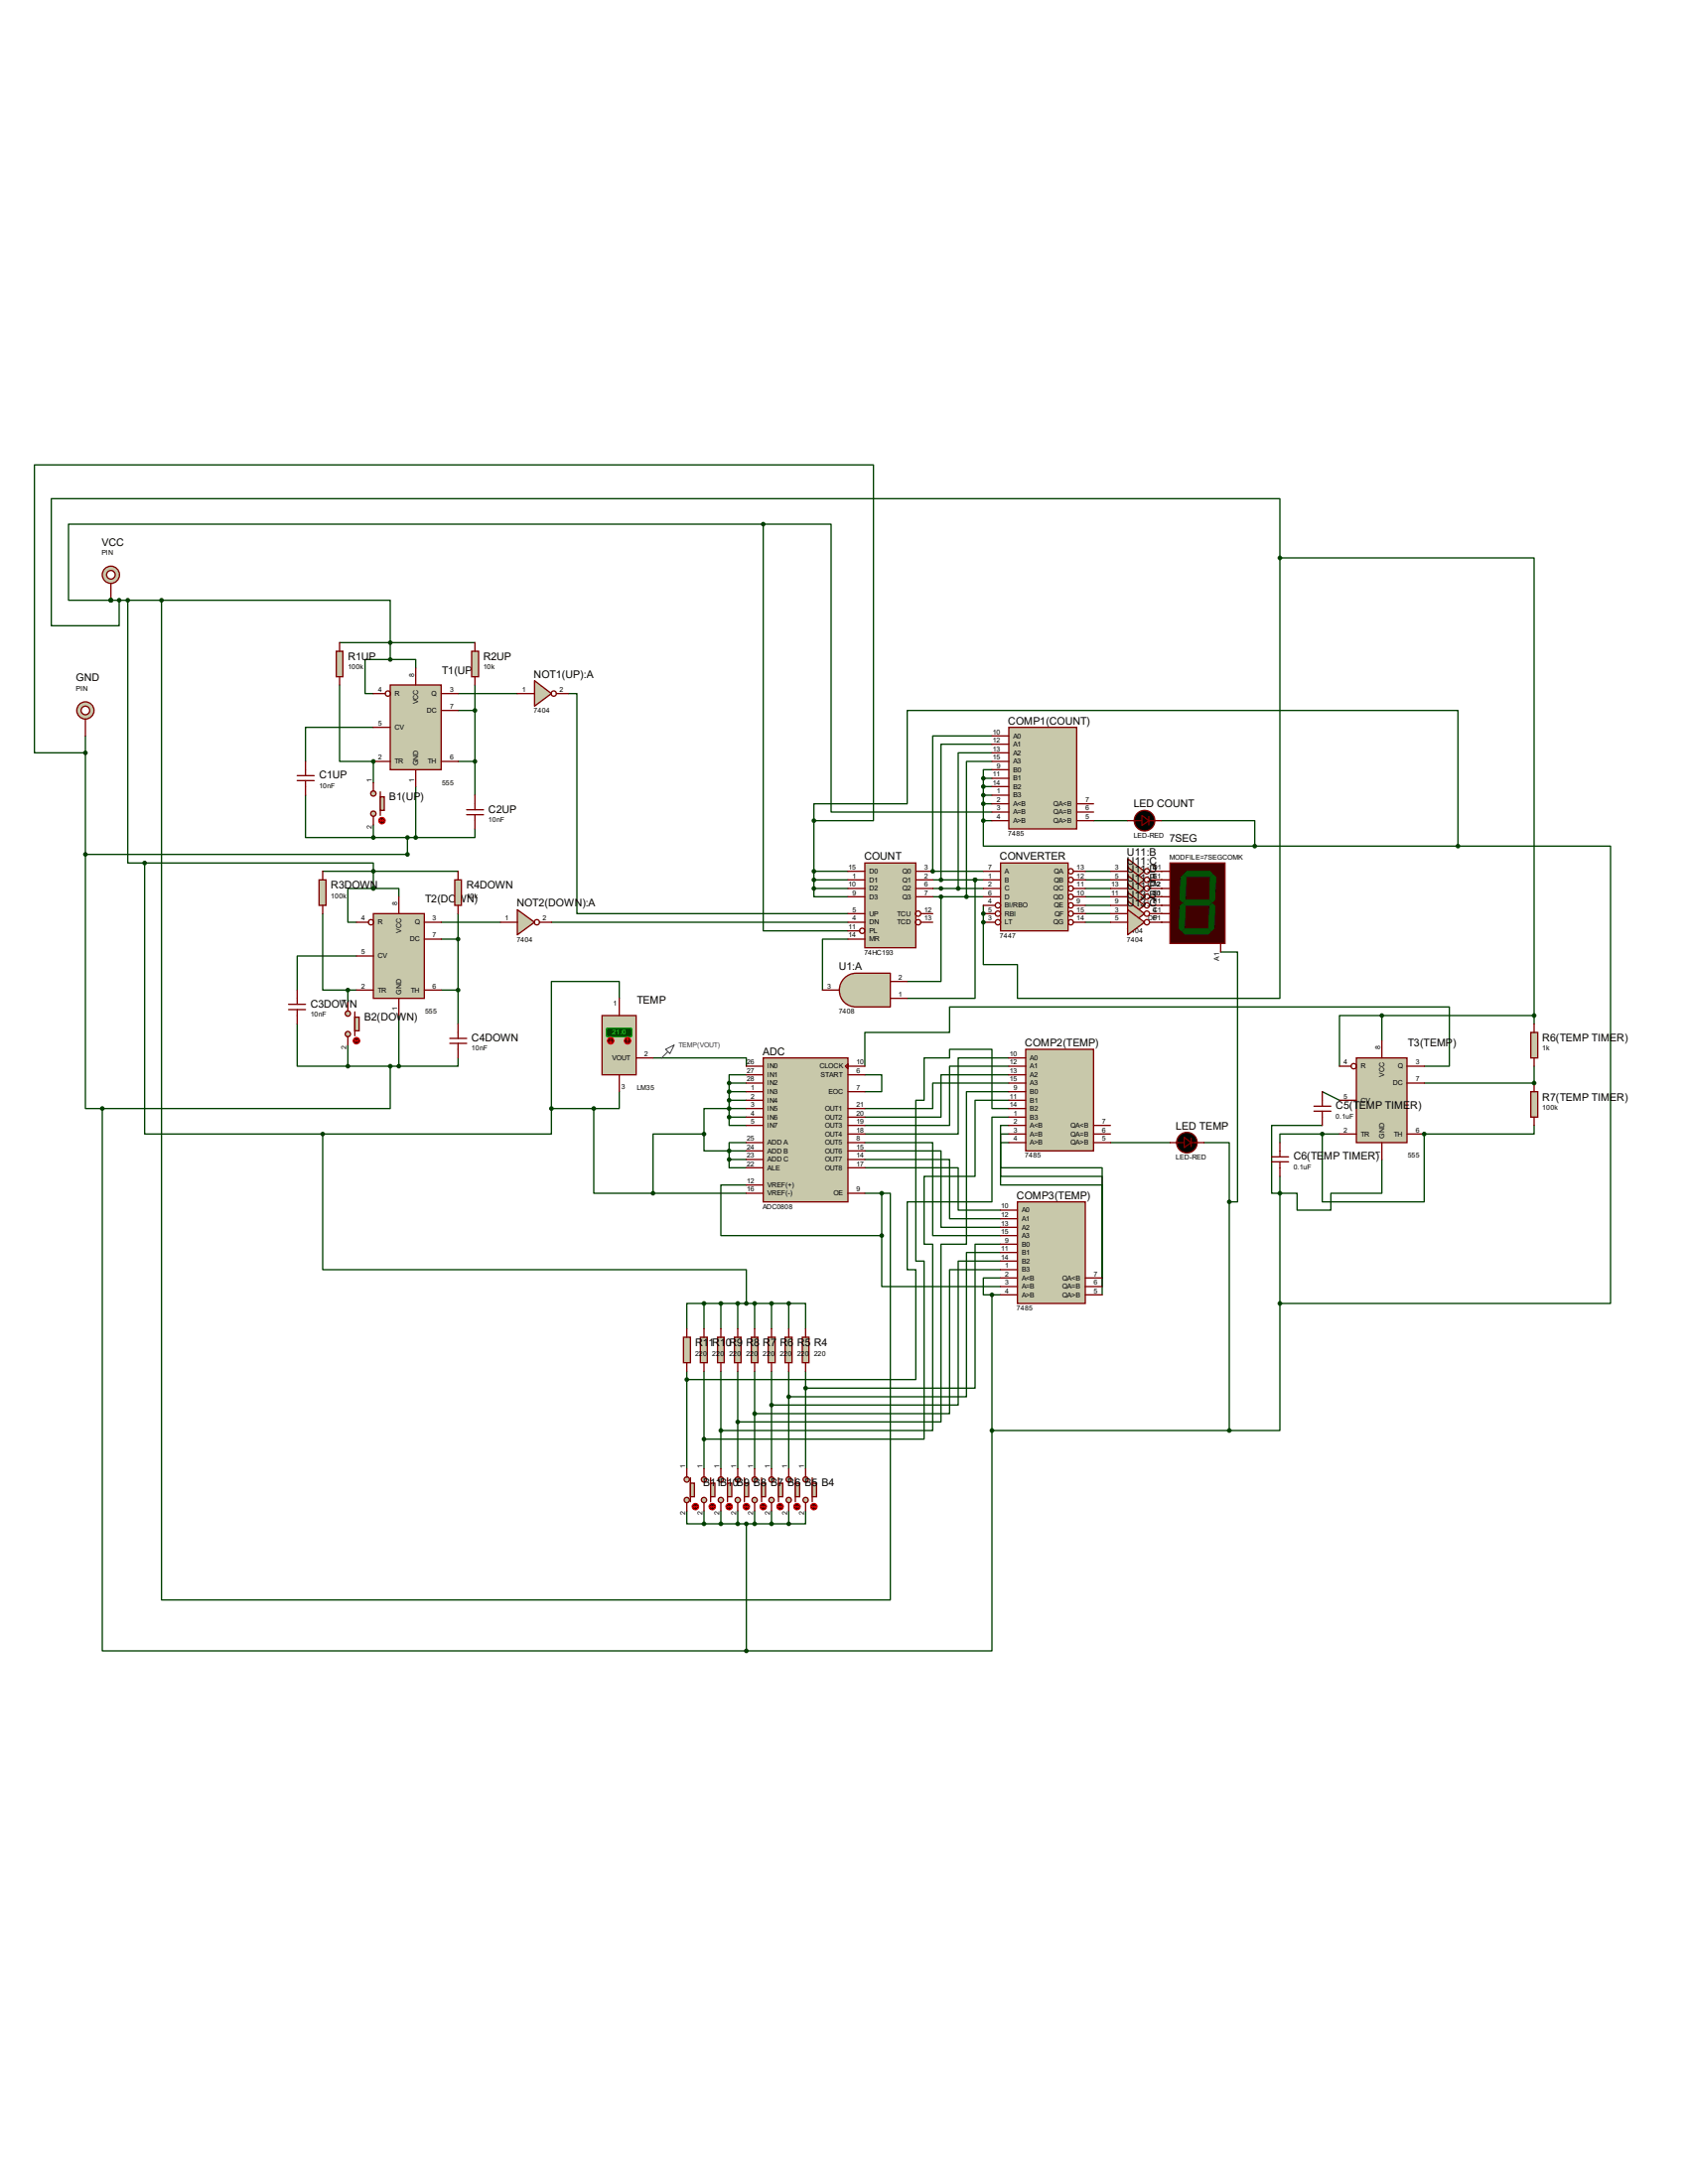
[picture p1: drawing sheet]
<svg xmlns="http://www.w3.org/2000/svg" width="216mm" height="279mm" viewBox="0 0 216 279" stroke-linecap="round" stroke-linejoin="round" font-family="sans-serif">
<g fill="none" stroke="#004000" stroke-width=".17">
<path d="M14.2 76.8h.1M14.2 76.8h6.5M16.3 76.8v33.6h2.2M20.7 76.8h29.2v7.6M20.7 76.8v127.9h93.2v-52h-1.1M97.6 67.1h8.7v36.8h20.6M97.6 67.1h-88.8v9.7h5.4M97.6 67.1v52h10.9M163.7 71.4v56.3h-33.6v-4.3h-4.3v-5.4M163.7 71.4v-7.6h-157.1v16.3h8.6v-3.3M163.7 71.4h32.5v58.5M10.9 96.3h-6.5v-36.8h107.3v45.5h-7.6"/>
<path d="M10.9 94.1v15.2M43.4 87.6v9.8h4.4M43.4 82.2h17.3M47.8 97.4h.1M47.8 93h-8.7v4.4M47.8 97.4v2.7M49.9 84.4h-3.2v4.3h1.1M49.9 84.4h3.3v1.1M58.6 88.7h7.6M58.6 97.4h2.1M58.6 90.9h2.1M60.7 87.6v14.1"/>
<path d="M72.7 88.7h1.1v28.2h34.7M125.8 99.6v5.4M125.8 99.6h1.1M126.9 98.5h-1.1v1.1M126.9 94.1h-7.6v17.4M126.9 95.2h-6.5v17.4M126.9 96.3h-4.3v17.4M126.9 97.4h-3.3v17.3M10.9 109.3v32.5h2.2M18.5 110.4h29.3v3.3M18.5 110.4v34.7h22.8M39.1 101.7v5.4h8.7"/>
<path d="M41.3 116.9v9.8h3.2M41.3 111.5h17.3M47.8 113.7h-3.3v4.3h1.1M47.8 113.7h3.2v1M47.8 105.5v1.6M47.8 107.1h5.4M52.1 107.1v2.2h-41.2M53.2 100.6v6.5M56.4 118h7.6M58.6 116.9v14.1M60.7 106v1.1h-7.5M70.5 118h38"/>
<path d="M104.1 113.7v1h4.4M104.1 105v-2.2h11.9v-11.9h70.5v17.3M104.1 111.5h4.4M104.1 105v8.7M104.1 112.6h4.4M104.1 113.7h4.4M119.3 111.5h.1M119.3 111.5h6.5M119.3 112.6h6.5M119.3 113.7h6.5M119.3 114.7h6.5M120.4 114.7v10.9h-4.4"/>
<path d="M124.7 112.6h.1M124.7 112.6v15.1h-8.7M125.8 116.9h.1M125.8 118h.1M125.8 105v3.2h34.7M125.8 115.8v2.2M125.8 100.6h1.1M125.8 101.7h1.1M125.8 105h1.1M125.8 102.8h1.1M138.8 111.5h3.2M138.8 112.6h3.2"/>
<path d="M138.8 113.7h3.2M138.8 114.7h3.2M138.8 118h3.2M138.8 115.8h3.2M138.8 116.9h3.2M139.9 105h4.3M148.5 111.5h.1M148.5 112.6h.1M148.5 113.7h.1M148.5 114.7h.1M148.5 115.8h.1M148.5 116.9h.1"/>
<path d="M148.5 118h.1M148.5 105h12v3.2M160.5 108.2h26M186.5 108.2h19.5v58.6h-42.3M38 131v5.4h6.5M44.5 136.4h6.5M44.5 126.7h1.1M44.5 126.7v1.6M44.5 133.7v2.7M45.6 122.3h-7.6v4.4M49.9 136.4v5.4h-36.8M51 129.9v6.5"/>
<path d="M56.4 126.7h2.2M56.4 120.1h2.2M58.6 135.3v1.1h-7.6M79.2 127.7v-2.1h-8.7v16.2M79.2 139.7v2.1h-3.3M83.5 135.3h12v1.1M93.3 139.7h2.2M93.3 138.6v4.3M93.3 138.6h2.2M95.5 137.5h-2.2v1.1M108.5 120.1h-3.3v6.6M110.6 137.5h2.2v2.2h-2.2"/>
<path d="M110.6 136.4v-4.3h10.9v-3.3h63.9v7.6h-3.2M129 135.3h-6.4v9.8h-12M129 136.4h-7.5v7.6h-10.9M129 137.5h-8.6v5.4h-9.8M129 138.6h-9.7v3.2h-8.7M129 139.7h-5.4v19.5h-3.2v22.7h-26M156.1 121.8h2.2v32h-1.1M169.1 139.7l2.2 1.1M176.7 129.9h-5.4v6.5M176.7 129.9v3.2M176.7 129.9h19.5M182.2 138.6h14"/>
<path d="M196.2 138.6h.1M196.2 129.9v1.1M196.2 136.4v2.2M13.1 141.8v69.4h82.4M41.3 145.1v17.3h54.2v4.4M70.5 141.8v3.3h-29.2M70.5 141.8h5.4M75.9 141.8v10.9h7.6M83.5 152.7h12M90 145.1v2.1h3.3M90 145.1h-6.5v7.6M93.3 142.9v1.1h2.2"/>
<path d="M93.3 148.3v1.1h2.2M93.3 147.2v1.1M93.3 140.8h2.2M93.3 142.9h2.2M93.3 147.2h2.2M93.3 148.3h2.2M95.5 146.2h-2.2v1M95.5 141.8h-5.5v3.3M95.5 151.6h-3.3v6.5h20.6M110.6 149.4h12v5.4h5.4M110.6 148.3h10.9v7.6h6.5M110.6 147.2h9.8v9.8h7.6"/>
<path d="M110.6 146.2h8.7v11.9h8.7M110.6 152.7h2.2M112.8 158.1v6.5h15.2M112.8 152.7v5.4M128 159.2h-3.3v18.4h-21.7M129 144h-1v5.4h13v14.1M129 145.1h-1v5.4h13v14.1M129 146.2h-1v5.4h13v14.1M129 142.9h-2.1v10.9h-10.9v8.6h1.1v14.1h-29.3M129 140.8h-4.3v9.7h-6.5v8.7h1.1v23.8h-27.1M129 141.8h-2.1v-7.6h-5.4v1.1h-3.3v5.5h-1.1v20.5h1.1v22.8h-28.2M142 146.2h7.6"/>
<path d="M154 146.2h3.2v7.6M157.2 153.8v29.2M163.7 150.5v16.3M169.1 145.1v8.7h13.1v-8.7M169.1 145.1h-5.4v1.1M169.1 144h-6.5v8.7h3.3v2.1h4.3v-2.1h6.5v-4.4M169.1 145.1h2.2M182.2 145.1h.1M196.2 144v1.1h-14M87.8 175.4v12.5M90 166.8h-2.2v3.2M90 166.8v3.2"/>
<path d="M90 175.4v12.5M90 166.8h10.9M92.2 166.8v3.2M92.2 175.4v12.5M94.4 166.8v3.2M94.4 175.4v12.5M96.5 166.8v3.2M96.5 175.4v12.5M98.7 166.8v3.2M98.7 175.4v12.5M100.9 166.8h2.1v3.2M100.9 166.8v3.2"/>
<path d="M100.9 175.4v12.5M103 175.4v12.5M126.9 165.7h1.1M126.9 165.7v17.3M128 163.5h-2.2v2.2h1.1M128 160.2h-4.4v18.5h-22.7M128 161.3h-5.4v18.4h-23.9M128 162.4h-6.5v18.4h-25M163.7 166.8v16.2h-6.5M87.8 193.3v1.6h2.2M90 193.3v1.6M90 194.9h10.9"/>
<path d="M92.2 193.3v1.6M94.4 193.3v1.6M95.5 194.9v16.3M96.5 193.3v1.6M98.7 193.3v1.6M100.9 193.3v1.6M103 193.3v1.6h-2.1M126.9 183v28.2h-31.4M126.9 183h30.3"/>
</g>
<path d="M110.6 110.4h6.5v10.8h-6.5z" fill="#c8c8aa" stroke="#800000" stroke-width=".17"/>
<g fill="none" stroke="#800000" stroke-width=".17">
<path d="M108.5 111.5h2.1M108.5 112.6h2.1M108.5 113.7h2.1M108.5 114.7h2.1M108.5 116.9h2.1M108.5 118h2.1M108.5 119.1h1.5M117.1 111.5h2.2M117.1 112.6h2.2M117.1 113.7h2.2M117.1 114.7h2.2M117.8 116.9h1.5"/>
<path d="M117.8 118h1.5M108.5 120.1h2.1"/>
<circle cx="110.3" cy="119.1" r=".34"/>
<circle cx="117.4" cy="116.9" r=".34"/>
<circle cx="117.4" cy="118" r=".34"/>
</g>
<g fill="#004000" stroke="#004000" stroke-width=".17">
<circle cx="104.1" cy="111.5" r=".21"/>
<circle cx="104.1" cy="112.6" r=".21"/>
<circle cx="104.1" cy="113.7" r=".21"/>
<circle cx="124.7" cy="112.6" r=".21"/>
</g>
<path d="M128 110.4h8.6v8.7h-8.6z" fill="#c8c8aa" stroke="#800000" stroke-width=".17"/>
<g fill="none" stroke="#800000" stroke-width=".17">
<path d="M125.8 111.5h2.2M125.8 112.6h2.2M125.8 113.7h2.2M125.8 114.7h2.2M125.8 115.8h1.5M125.8 116.9h1.5M125.8 118h1.5M137.3 111.5h1.5M137.3 112.6h1.5M137.3 113.7h1.5M137.3 114.7h1.5M137.3 115.8h1.5"/>
<path d="M137.3 116.9h1.5M137.3 118h1.5"/>
<circle cx="127.6" cy="116.9" r=".34"/>
<circle cx="127.6" cy="115.8" r=".34"/>
<circle cx="127.6" cy="118" r=".34"/>
<circle cx="136.9" cy="112.6" r=".34"/>
<circle cx="136.9" cy="116.9" r=".34"/>
<circle cx="136.9" cy="114.7" r=".34"/>
<circle cx="136.9" cy="113.7" r=".34"/>
<circle cx="136.9" cy="118" r=".34"/>
<circle cx="136.9" cy="111.5" r=".34"/>
<circle cx="136.9" cy="115.8" r=".34"/>
</g>
<g fill="#004000" stroke="#004000" stroke-width=".17">
<circle cx="125.8" cy="116.9" r=".21"/>
<circle cx="125.8" cy="118" r=".21"/>
<circle cx="124.7" cy="112.6" r=".21"/>
<circle cx="120.4" cy="113.7" r=".21"/>
</g>
<path d="M129 93h8.7v13h-8.7z" fill="#c8c8aa" stroke="#800000" stroke-width=".17"/>
<g fill="none" stroke="#800000" stroke-width=".17">
<path d="M126.9 94.1h2.1M126.9 95.2h2.1M126.9 96.3h2.1M126.9 97.4h2.1M126.9 98.5h2.1M126.9 99.6h2.1M126.9 100.6h2.1M126.9 101.7h2.1M126.9 102.8h2.1M126.9 103.9h2.1M126.9 105h2.1M137.7 102.8h2.2"/>
<path d="M137.7 103.9h2.2M137.7 105h2.2M144.2 105h1.8M146.9 105h1.6M146.9 104.4v1.1"/>
</g>
<g fill="#004000" stroke="#004000" stroke-width=".17">
<circle cx="125.8" cy="99.6" r=".21"/>
<circle cx="125.8" cy="100.6" r=".21"/>
<circle cx="119.3" cy="111.5" r=".21"/>
<circle cx="120.4" cy="112.6" r=".21"/>
<circle cx="122.6" cy="113.7" r=".21"/>
<circle cx="123.6" cy="114.7" r=".21"/>
<circle cx="125.8" cy="101.7" r=".21"/>
<circle cx="125.8" cy="105" r=".21"/>
<circle cx="125.8" cy="102.8" r=".21"/>
</g>
<g fill="#000" stroke="#800000" stroke-width=".17">
<path d="M146 104.3l.9 .7-.9 .6z"/>
<circle cx="146.4" cy="105" r="1.31"/>
</g>
<path d="M97.6 135.3h10.9v18.5h-10.9z" fill="#c8c8aa" stroke="#800000" stroke-width=".17"/>
<g fill="none" stroke="#800000" stroke-width=".17">
<path d="M95.5 139.7h2.1M95.5 137.5h2.1M95.5 136.4h2.1M95.5 138.6h2.1M108.1 136.4l.4-.3v.6zM108.5 139.7h2.1M108.5 137.5h2.1M108.5 136.4h2.1M95.5 141.8h2.1M95.5 147.2h2.1M95.5 146.2h2.1M95.5 148.3h2.1"/>
<path d="M95.5 151.6h2.1M95.5 152.7h2.1M95.5 140.8h2.1M95.5 142.9h2.1M95.5 144h2.1M95.5 149.4h2.1M108.5 141.8h2.1M108.5 147.2h2.1M108.5 146.2h2.1M108.5 148.3h2.1M108.5 152.7h2.1M108.5 142.9h2.1"/>
<path d="M108.5 144h2.1M108.5 149.4h2.1M108.5 145.1h2.1"/>
</g>
<g fill="#004000" stroke="#004000" stroke-width=".17">
<circle cx="93.3" cy="139.7" r=".21"/>
<circle cx="93.3" cy="140.8" r=".21"/>
<circle cx="93.3" cy="141.8" r=".21"/>
<circle cx="93.3" cy="142.9" r=".21"/>
<circle cx="93.3" cy="147.2" r=".21"/>
<circle cx="90" cy="145.1" r=".21"/>
<circle cx="83.5" cy="152.7" r=".21"/>
<circle cx="93.3" cy="138.6" r=".21"/>
</g>
<path d="M77 129.9h4.4v7.6h-4.4z" fill="#c8c8aa" stroke="#800000" stroke-width=".17"/>
<path d="M77.6 131.5h3.2v1.1h-3.2z" fill="#004000" stroke="#0f0" stroke-width=".13"/>
<path d="M79.2 127.7v2.2M79.2 137.5v2.2M81.4 135.3h2.1" fill="none" stroke="#800000" stroke-width=".17"/>
<circle cx="80.3" cy="133.1" r=".42" fill="#400000" stroke="#f00" stroke-width=".13"/>
<path d="M80.3 132.9l-.1 .2M80.3 132.9l.1 .2M80.3 132.9v.5" fill="none" stroke="#f00" stroke-width=".13"/>
<circle cx="78.1" cy="133.1" r=".42" fill="#400000" stroke="#f00" stroke-width=".13"/>
<path d="M78 133.3l.1 .1M78.1 132.9v.5M78.2 133.3l-.1 .1" fill="none" stroke="#f00" stroke-width=".13"/>
<path d="M85.1 134.2l1.1-.5-.5 1.1zM85.4 134.6l-.8 .7" fill="none" stroke="#0000c0" stroke-width=".13"/>
<circle cx="93.3" cy="148.3" r=".21" fill="#004000" stroke="#004000" stroke-width=".17"/>
<path d="M131.2 134.2h8.7v13h-8.7z" fill="#c8c8aa" stroke="#800000" stroke-width=".17"/>
<g fill="none" stroke="#800000" stroke-width=".17">
<path d="M129 135.3h2.2M129 136.4h2.2M129 137.5h2.2M129 138.6h2.2M129 139.7h2.2M129 140.8h2.2M129 141.8h2.2M129 142.9h2.2M129 144h2.2M129 145.1h2.2M129 146.2h2.2M139.9 144h2.1"/>
<path d="M139.9 145.1h2.1M139.9 146.2h2.1"/>
</g>
<path d="M130.1 153.8h8.7v13h-8.7z" fill="#c8c8aa" stroke="#800000" stroke-width=".17"/>
<g fill="none" stroke="#800000" stroke-width=".17">
<path d="M128 154.8h2.1M128 155.9h2.1M128 157h2.1M128 158.1h2.1M128 159.2h2.1M149.6 146.2h1.9M152.4 145.6v1.1M152.4 146.2h1.6M128 160.2h2.1M128 161.3h2.1M128 162.4h2.1M128 163.5h2.1"/>
<path d="M128 164.6h2.1M128 165.7h2.1M138.8 163.5h2.2M138.8 164.6h2.2M138.8 165.7h2.2"/>
</g>
<g fill="#004000" stroke="#004000" stroke-width=".17">
<circle cx="112.8" cy="158.1" r=".21"/>
<circle cx="126.9" cy="165.7" r=".21"/>
<circle cx="120.4" cy="114.7" r=".21"/>
</g>
<g fill="#000" stroke="#800000" stroke-width=".17">
<path d="M151.5 145.5l.9 .7-.9 .6z"/>
<circle cx="151.8" cy="146.2" r="1.31"/>
</g>
<path d="M102.6 171.1h.9v3.2h-.9z" fill="#c8c8aa" stroke="#800000" stroke-width=".17"/>
<path d="M103 170v1.1M103 174.3v1.1" fill="none" stroke="#800000" stroke-width=".17"/>
<path d="M100.4 171.1h.9v3.2h-.9z" fill="#c8c8aa" stroke="#800000" stroke-width=".17"/>
<path d="M100.9 170v1.1M100.9 174.3v1.1" fill="none" stroke="#800000" stroke-width=".17"/>
<path d="M98.3 171.1h.8v3.2h-.8z" fill="#c8c8aa" stroke="#800000" stroke-width=".17"/>
<path d="M98.7 170v1.1M98.7 174.3v1.1" fill="none" stroke="#800000" stroke-width=".17"/>
<path d="M96.1 171.1h.8v3.2h-.8z" fill="#c8c8aa" stroke="#800000" stroke-width=".17"/>
<path d="M96.5 170v1.1M96.5 174.3v1.1" fill="none" stroke="#800000" stroke-width=".17"/>
<path d="M93.9 171.1h.9v3.2h-.9z" fill="#c8c8aa" stroke="#800000" stroke-width=".17"/>
<path d="M94.4 170v1.1M94.4 174.3v1.1" fill="none" stroke="#800000" stroke-width=".17"/>
<path d="M91.8 171.1h.8v3.2h-.8z" fill="#c8c8aa" stroke="#800000" stroke-width=".17"/>
<path d="M92.2 170v1.1M92.2 174.3v1.1" fill="none" stroke="#800000" stroke-width=".17"/>
<path d="M89.6 171.1h.9v3.2h-.9z" fill="#c8c8aa" stroke="#800000" stroke-width=".17"/>
<path d="M90 170v1.1M90 174.3v1.1" fill="none" stroke="#800000" stroke-width=".17"/>
<path d="M87.4 171.1h.9v3.2h-.9z" fill="#c8c8aa" stroke="#800000" stroke-width=".17"/>
<path d="M87.8 170v1.1M87.8 174.3v1.1" fill="none" stroke="#800000" stroke-width=".17"/>
<g fill="#004000" stroke="#004000" stroke-width=".17">
<circle cx="90" cy="166.8" r=".21"/>
<circle cx="92.2" cy="166.8" r=".21"/>
<circle cx="94.4" cy="166.8" r=".21"/>
<circle cx="96.5" cy="166.8" r=".21"/>
<circle cx="98.7" cy="166.8" r=".21"/>
<circle cx="100.9" cy="166.8" r=".21"/>
<circle cx="103" cy="177.6" r=".21"/>
<circle cx="100.9" cy="178.7" r=".21"/>
</g>
<path d="M173.5 135.3h6.5v10.9h-6.5z" fill="#c8c8aa" stroke="#800000" stroke-width=".17"/>
<g fill="none" stroke="#800000" stroke-width=".17">
<path d="M171.3 136.4h1.5M176.7 133.1v2.2M180 136.4h2.2M180 138.6h2.2M171.3 145.1h2.2M171.3 140.8h2.2M176.7 146.2v2.1M180 145.1h2.2"/>
<circle cx="173.1" cy="136.4" r=".34"/>
</g>
<path d="M195.8 132.1h.9v3.2h-.9z" fill="#c8c8aa" stroke="#800000" stroke-width=".17"/>
<path d="M196.2 131v1.1M196.2 135.3v1.1" fill="none" stroke="#800000" stroke-width=".17"/>
<path d="M195.8 139.7h.9v3.2h-.9z" fill="#c8c8aa" stroke="#800000" stroke-width=".17"/>
<path d="M169.1 139.7v1.8M196.2 138.6v1.1M162.6 148.6h2.2M162.6 148h2.2M163.7 146.2v1.8M163.7 148.6v1.9M168.1 142.2h2.1M168.1 141.5h2.1M169.1 142.2v1.8M196.2 142.9v1.1" fill="none" stroke="#800000" stroke-width=".17"/>
<g fill="#004000" stroke="#004000" stroke-width=".17">
<circle cx="196.2" cy="138.6" r=".21"/>
<circle cx="182.2" cy="145.1" r=".21"/>
<circle cx="169.1" cy="145.1" r=".21"/>
<circle cx="163.7" cy="152.7" r=".21"/>
<circle cx="176.7" cy="129.9" r=".21"/>
<circle cx="87.8" cy="176.5" r=".21"/>
<circle cx="98.7" cy="179.7" r=".21"/>
<circle cx="96.5" cy="180.8" r=".21"/>
<circle cx="94.4" cy="181.9" r=".21"/>
<circle cx="92.2" cy="183" r=".21"/>
<circle cx="90" cy="184.1" r=".21"/>
<circle cx="92.2" cy="194.9" r=".21"/>
<circle cx="94.4" cy="194.9" r=".21"/>
<circle cx="96.5" cy="194.9" r=".21"/>
<circle cx="98.7" cy="194.9" r=".21"/>
</g>
<path d="M47.8 116.9h6.5v10.8h-6.5z" fill="#c8c8aa" stroke="#800000" stroke-width=".17"/>
<g fill="none" stroke="#800000" stroke-width=".17">
<path d="M45.6 118h1.5M51 114.7v2.2M54.3 118h2.1M45.6 126.7h2.2M45.6 122.3h2.2M51 127.7v2.2M54.3 120.1h2.1M54.3 126.7h2.1"/>
<circle cx="47.5" cy="118" r=".34"/>
</g>
<path d="M58.2 112.6h.8v3.2h-.8z" fill="#c8c8aa" stroke="#800000" stroke-width=".17"/>
<path d="M58.6 111.5v1.1M58.6 115.8v1.1" fill="none" stroke="#800000" stroke-width=".17"/>
<path d="M40.8 112.6h.9v3.2h-.9z" fill="#c8c8aa" stroke="#800000" stroke-width=".17"/>
<path d="M41.3 111.5v1.1M41.3 115.8v1.1M57.5 133.5h2.2M57.5 132.8h2.2M58.6 131v1.8M58.6 133.5v1.8" fill="none" stroke="#800000" stroke-width=".17"/>
<g fill="#004000" stroke="#004000" stroke-width=".17">
<circle cx="49.9" cy="136.4" r=".21"/>
<circle cx="51" cy="136.4" r=".21"/>
</g>
<path d="M66.2 116.4l2.2 1.6-2.2 1.6z" fill="#c8c8aa" stroke="#800000" stroke-width=".17"/>
<g fill="none" stroke="#800000" stroke-width=".17">
<path d="M64 118h2.2M69 118h1.5M36.9 129.2h2.2M36.9 128.5h2.2M38 126.7v1.8M38 129.2v1.8"/>
<circle cx="68.7" cy="118" r=".34"/>
</g>
<g fill="#004000" stroke="#004000" stroke-width=".17">
<circle cx="47.8" cy="113.7" r=".21"/>
<circle cx="47.8" cy="111.5" r=".21"/>
<circle cx="58.6" cy="126.7" r=".21"/>
<circle cx="58.6" cy="120.1" r=".21"/>
</g>
<path d="M49.9 87.6h6.5v10.9h-6.5z" fill="#c8c8aa" stroke="#800000" stroke-width=".17"/>
<g fill="none" stroke="#800000" stroke-width=".17">
<path d="M47.8 88.7h1.5M47.8 97.4h2.1M47.8 93h2.1M53.2 85.5v2.1M53.2 98.5v2.1M56.4 88.7h2.2M56.4 90.9h2.2M56.4 97.4h2.2"/>
<circle cx="49.6" cy="88.7" r=".34"/>
</g>
<path d="M60.3 83.3h.9v3.3h-.9z" fill="#c8c8aa" stroke="#800000" stroke-width=".17"/>
<path d="M60.7 82.2v1.1M60.7 86.6v1" fill="none" stroke="#800000" stroke-width=".17"/>
<path d="M43 83.3h.9v3.3h-.9z" fill="#c8c8aa" stroke="#800000" stroke-width=".17"/>
<path d="M43.4 82.2v1.1M43.4 86.6v1M59.7 104.2h2.1M59.7 103.6h2.1M60.7 101.7v1.9M60.7 104.2v1.8" fill="none" stroke="#800000" stroke-width=".17"/>
<g fill="#004000" stroke="#004000" stroke-width=".17">
<circle cx="52.1" cy="107.1" r=".21"/>
<circle cx="53.2" cy="107.1" r=".21"/>
</g>
<path d="M68.4 87.1l2.1 1.6-2.1 1.6z" fill="#c8c8aa" stroke="#800000" stroke-width=".17"/>
<g fill="none" stroke="#800000" stroke-width=".17">
<path d="M66.2 88.7h2.2M71.2 88.7h1.5"/>
<circle cx="70.8" cy="88.7" r=".34"/>
</g>
<g fill="#004000" stroke="#004000" stroke-width=".17">
<circle cx="49.9" cy="84.4" r=".21"/>
<circle cx="49.9" cy="82.2" r=".21"/>
<circle cx="60.7" cy="97.4" r=".21"/>
<circle cx="60.7" cy="90.9" r=".21"/>
</g>
<path d="M149.6 110.4h7.1v10.3h-7.1z" fill="#400000" stroke="#800000" stroke-width=".17"/>
<g fill="#035205" stroke="#035205" stroke-width=".13">
<path d="M151.5 111.8l.3-.3h2.9l.4 .3-.4 .3h-2.9z"/>
<path d="M154.8 112.2l.4-.3 .3 .3-.1 2.9-.3 .3-.4-.3z"/>
<path d="M151.7 115.1h2.9l.3 .4-.3 .3h-2.9l-.3-.3z"/>
<path d="M151 112.2l.4-.3 .3 .3-.1 2.9-.3 .3-.4-.3z"/>
<path d="M154.7 115.9l.4-.3 .3 .3-.1 2.8-.4 .4-.3-.4z"/>
<path d="M151.3 119.2l.3-.4h2.9l.3 .4-.3 .3h-2.9z"/>
<path d="M150.9 115.9l.4-.3 .3 .3-.1 2.8-.4 .4-.3-.4z"/>
</g>
<path d="M148.5 111.5h1.1M148.5 112.6h1.1M148.5 113.7h1.1M148.5 114.7h1.1M148.5 115.8h1.1M148.5 116.9h1.1M148.5 118h1.1M156.1 120.7v1.1" fill="none" stroke="#800000" stroke-width=".17"/>
<path d="M144.2 109.9l2.2 1.6-2.2 1.6z" fill="#c8c8aa" stroke="#800000" stroke-width=".17"/>
<g fill="none" stroke="#800000" stroke-width=".17">
<path d="M142 111.5h2.2M147 111.5h1.5"/>
<circle cx="146.7" cy="111.5" r=".34"/>
</g>
<path d="M144.2 111l2.2 1.6-2.2 1.6z" fill="#c8c8aa" stroke="#800000" stroke-width=".17"/>
<g fill="none" stroke="#800000" stroke-width=".17">
<path d="M142 112.6h2.2M147 112.6h1.5"/>
<circle cx="146.7" cy="112.6" r=".34"/>
</g>
<path d="M144.2 112l2.2 1.7-2.2 1.6z" fill="#c8c8aa" stroke="#800000" stroke-width=".17"/>
<g fill="none" stroke="#800000" stroke-width=".17">
<path d="M142 113.7h2.2M147 113.7h1.5"/>
<circle cx="146.7" cy="113.7" r=".34"/>
</g>
<path d="M144.2 113.1l2.2 1.6-2.2 1.7z" fill="#c8c8aa" stroke="#800000" stroke-width=".17"/>
<g fill="none" stroke="#800000" stroke-width=".17">
<path d="M142 114.7h2.2M147 114.7h1.5"/>
<circle cx="146.7" cy="114.7" r=".34"/>
</g>
<path d="M144.2 114.2l2.2 1.6-2.2 1.6z" fill="#c8c8aa" stroke="#800000" stroke-width=".17"/>
<g fill="none" stroke="#800000" stroke-width=".17">
<path d="M142 115.8h2.2M147 115.8h1.5"/>
<circle cx="146.7" cy="115.8" r=".34"/>
</g>
<path d="M144.2 115.3l2.2 1.6-2.2 1.6z" fill="#c8c8aa" stroke="#800000" stroke-width=".17"/>
<g fill="none" stroke="#800000" stroke-width=".17">
<path d="M142 116.9h2.2M147 116.9h1.5"/>
<circle cx="146.7" cy="116.9" r=".34"/>
</g>
<path d="M144.2 116.4l2.2 1.6-2.2 1.6z" fill="#c8c8aa" stroke="#800000" stroke-width=".17"/>
<g fill="none" stroke="#800000" stroke-width=".17">
<path d="M142 118h2.2M147 118h1.5"/>
<circle cx="146.7" cy="118" r=".34"/>
</g>
<g fill="#c8c8aa" stroke="#800000" stroke-width=".17">
<circle cx="47.8" cy="104.1" r=".34"/>
<circle cx="47.8" cy="101.5" r=".34"/>
</g>
<path d="M48.6 101.3v3" fill="none" stroke="#800000" stroke-width=".17"/>
<path d="M48.6 101.9h.5v1.8h-.5z" fill="#c8c8aa" stroke="#800000" stroke-width=".17"/>
<path d="M47.8 100.1v1.1M47.8 104.4v1.1" fill="none" stroke="#800000" stroke-width=".17"/>
<circle cx="48.9" cy="105" r=".42" fill="#400000" stroke="#f00" stroke-width=".13"/>
<path d="M48.6 105h.5M48.6 105l.1 .1M48.7 104.9l-.1 .1M48.9 104.9l.2 .1M49.1 105l-.2 .1" fill="none" stroke="#f00" stroke-width=".13"/>
<circle cx="47.8" cy="97.4" r=".21" fill="#004000" stroke="#004000" stroke-width=".17"/>
<g fill="#c8c8aa" stroke="#800000" stroke-width=".17">
<circle cx="44.5" cy="132.3" r=".34"/>
<circle cx="44.5" cy="129.7" r=".34"/>
</g>
<path d="M45.4 129.5v3" fill="none" stroke="#800000" stroke-width=".17"/>
<path d="M45.4 130.1h.5v1.8h-.5z" fill="#c8c8aa" stroke="#800000" stroke-width=".17"/>
<path d="M44.5 128.3v1.1M44.5 132.6v1.1" fill="none" stroke="#800000" stroke-width=".17"/>
<circle cx="45.6" cy="133.1" r=".42" fill="#400000" stroke="#f00" stroke-width=".13"/>
<path d="M45.4 133.1h.4M45.4 133.1l.1 .2M45.5 133.1h-.1M45.7 133.1h.1M45.8 133.1l-.1 .2" fill="none" stroke="#f00" stroke-width=".13"/>
<g fill="#004000" stroke="#004000" stroke-width=".17">
<circle cx="44.5" cy="126.7" r=".21"/>
<circle cx="44.5" cy="136.4" r=".21"/>
</g>
<g fill="#c8c8aa" stroke="#800000" stroke-width=".17">
<circle cx="103" cy="191.9" r=".34"/>
<circle cx="103" cy="189.3" r=".34"/>
</g>
<path d="M103.9 189.1v3" fill="none" stroke="#800000" stroke-width=".17"/>
<path d="M103.9 189.7h.5v1.8h-.5z" fill="#c8c8aa" stroke="#800000" stroke-width=".17"/>
<path d="M103 187.9v1.1M103 192.2v1.1" fill="none" stroke="#800000" stroke-width=".17"/>
<circle cx="104.1" cy="192.7" r=".42" fill="#400000" stroke="#f00" stroke-width=".13"/>
<path d="M103.9 192.7h.5M103.9 192.7l.1 .2M104 192.7h-.1M104.2 192.7h.2M104.4 192.7l-.2 .2" fill="none" stroke="#f00" stroke-width=".13"/>
<g fill="#c8c8aa" stroke="#800000" stroke-width=".17">
<circle cx="100.9" cy="191.9" r=".34"/>
<circle cx="100.9" cy="189.3" r=".34"/>
</g>
<path d="M101.7 189.1v3" fill="none" stroke="#800000" stroke-width=".17"/>
<path d="M101.7 189.7h.6v1.8h-.6z" fill="#c8c8aa" stroke="#800000" stroke-width=".17"/>
<path d="M100.9 187.9v1.1M100.9 192.2v1.1" fill="none" stroke="#800000" stroke-width=".17"/>
<circle cx="101.9" cy="192.7" r=".42" fill="#400000" stroke="#f00" stroke-width=".13"/>
<path d="M101.7 192.7h.5M101.7 192.7l.2 .2M101.9 192.7h-.2M102.1 192.7h.1M102.2 192.7l-.1 .2" fill="none" stroke="#f00" stroke-width=".13"/>
<g fill="#c8c8aa" stroke="#800000" stroke-width=".17">
<circle cx="98.7" cy="191.9" r=".34"/>
<circle cx="98.7" cy="189.3" r=".34"/>
</g>
<path d="M99.6 189.1v3" fill="none" stroke="#800000" stroke-width=".17"/>
<path d="M99.6 189.7h.5v1.8h-.5z" fill="#c8c8aa" stroke="#800000" stroke-width=".17"/>
<path d="M98.7 187.9v1.1M98.7 192.2v1.1" fill="none" stroke="#800000" stroke-width=".17"/>
<circle cx="99.8" cy="192.7" r=".42" fill="#400000" stroke="#f00" stroke-width=".13"/>
<path d="M99.6 192.7h.4M99.6 192.7l.1 .2M99.7 192.7h-.1M99.9 192.7h.1M100 192.7l-.1 .2" fill="none" stroke="#f00" stroke-width=".13"/>
<g fill="#c8c8aa" stroke="#800000" stroke-width=".17">
<circle cx="96.5" cy="191.9" r=".34"/>
<circle cx="96.5" cy="189.3" r=".34"/>
</g>
<path d="M97.4 189.1v3" fill="none" stroke="#800000" stroke-width=".17"/>
<path d="M97.4 189.7h.5v1.8h-.5z" fill="#c8c8aa" stroke="#800000" stroke-width=".17"/>
<path d="M96.5 187.9v1.1M96.5 192.2v1.1" fill="none" stroke="#800000" stroke-width=".17"/>
<circle cx="97.6" cy="192.7" r=".42" fill="#400000" stroke="#f00" stroke-width=".13"/>
<path d="M97.4 192.7h.4M97.4 192.7l.1 .2M97.5 192.7h-.1M97.7 192.7h.1M97.8 192.7l-.1 .2" fill="none" stroke="#f00" stroke-width=".13"/>
<g fill="#c8c8aa" stroke="#800000" stroke-width=".17">
<circle cx="94.4" cy="191.9" r=".34"/>
<circle cx="94.4" cy="189.3" r=".34"/>
</g>
<path d="M95.2 189.1v3" fill="none" stroke="#800000" stroke-width=".17"/>
<path d="M95.2 189.7h.6v1.8h-.6z" fill="#c8c8aa" stroke="#800000" stroke-width=".17"/>
<path d="M94.4 187.9v1.1M94.4 192.2v1.1" fill="none" stroke="#800000" stroke-width=".17"/>
<circle cx="95.5" cy="192.7" r=".42" fill="#400000" stroke="#f00" stroke-width=".13"/>
<path d="M95.2 192.7h.5M95.2 192.7l.1 .2M95.3 192.7h-.1M95.5 192.7h.2M95.7 192.7l-.2 .2" fill="none" stroke="#f00" stroke-width=".13"/>
<g fill="#c8c8aa" stroke="#800000" stroke-width=".17">
<circle cx="92.2" cy="191.9" r=".34"/>
<circle cx="92.2" cy="189.3" r=".34"/>
</g>
<path d="M93 189.1v3" fill="none" stroke="#800000" stroke-width=".17"/>
<path d="M93 189.7h.6v1.8h-.6z" fill="#c8c8aa" stroke="#800000" stroke-width=".17"/>
<path d="M92.2 187.9v1.1M92.2 192.2v1.1" fill="none" stroke="#800000" stroke-width=".17"/>
<circle cx="93.3" cy="192.7" r=".42" fill="#400000" stroke="#f00" stroke-width=".13"/>
<path d="M93 192.7h.5M93 192.7l.2 .2M93.2 192.7h-.2M93.4 192.7h.1M93.5 192.7l-.1 .2" fill="none" stroke="#f00" stroke-width=".13"/>
<g fill="#c8c8aa" stroke="#800000" stroke-width=".17">
<circle cx="90" cy="191.9" r=".34"/>
<circle cx="90" cy="189.3" r=".34"/>
</g>
<path d="M90.9 189.1v3" fill="none" stroke="#800000" stroke-width=".17"/>
<path d="M90.9 189.7h.5v1.8h-.5z" fill="#c8c8aa" stroke="#800000" stroke-width=".17"/>
<path d="M90 187.9v1.1M90 192.2v1.1" fill="none" stroke="#800000" stroke-width=".17"/>
<circle cx="91.1" cy="192.7" r=".42" fill="#400000" stroke="#f00" stroke-width=".13"/>
<path d="M90.9 192.7h.4M90.9 192.7l.1 .2M91 192.7h-.1M91.2 192.7h.1M91.3 192.7l-.1 .2" fill="none" stroke="#f00" stroke-width=".13"/>
<g fill="#c8c8aa" stroke="#800000" stroke-width=".17">
<circle cx="87.8" cy="191.9" r=".34"/>
<circle cx="87.8" cy="189.3" r=".34"/>
</g>
<path d="M88.3 189.1v3" fill="none" stroke="#800000" stroke-width=".17"/>
<path d="M88.3 189.7h.5v1.8h-.5z" fill="#c8c8aa" stroke="#800000" stroke-width=".17"/>
<path d="M87.8 187.9v1.1M87.8 192.2v1.1" fill="none" stroke="#800000" stroke-width=".17"/>
<circle cx="88.9" cy="192.7" r=".42" fill="#400000" stroke="#f00" stroke-width=".13"/>
<path d="M88.7 192.7h.5M88.7 192.7l.1 .2M88.8 192.7h-.1M89.1 192.7h.1M89.2 192.7l-.1 .2" fill="none" stroke="#f00" stroke-width=".13"/>
<g fill="#004000" stroke="#004000" stroke-width=".17">
<circle cx="90" cy="194.9" r=".21"/>
<circle cx="100.9" cy="194.9" r=".21"/>
<circle cx="47.8" cy="107.1" r=".21"/>
</g>
<path d="M38 99.9h2.2M38 99.2h2.2M39.1 97.4v1.8M39.1 99.9v1.8" fill="none" stroke="#800000" stroke-width=".17"/>
<circle cx="14.2" cy="73.5" r="1.1" fill="#c8c8aa" stroke="#800000" stroke-width=".17"/>
<circle cx="14.2" cy="73.5" r=".55" fill="#fff" stroke="#800000" stroke-width=".17"/>
<path d="M14.2 74.6v2.2" fill="none" stroke="#800000" stroke-width=".17"/>
<g fill="#004000" stroke="#004000" stroke-width=".17">
<circle cx="14.2" cy="76.8" r=".21"/>
<circle cx="15.2" cy="76.8" r=".21"/>
<circle cx="16.3" cy="76.8" r=".21"/>
<circle cx="18.5" cy="110.4" r=".21"/>
<circle cx="95.5" cy="166.8" r=".21"/>
<circle cx="41.3" cy="145.1" r=".21"/>
<circle cx="196.2" cy="129.9" r=".21"/>
<circle cx="163.7" cy="71.4" r=".21"/>
</g>
<circle cx="10.9" cy="90.9" r="1.1" fill="#c8c8aa" stroke="#800000" stroke-width=".17"/>
<circle cx="10.9" cy="90.9" r=".55" fill="#fff" stroke="#800000" stroke-width=".17"/>
<path d="M10.9 92v2.1" fill="none" stroke="#800000" stroke-width=".17"/>
<g fill="#004000" stroke="#004000" stroke-width=".17">
<circle cx="70.5" cy="141.8" r=".21"/>
<circle cx="75.9" cy="141.8" r=".21"/>
<circle cx="13.1" cy="141.8" r=".21"/>
<circle cx="126.9" cy="183" r=".21"/>
<circle cx="157.2" cy="183" r=".21"/>
<circle cx="157.2" cy="153.8" r=".21"/>
<circle cx="10.9" cy="109.3" r=".21"/>
<circle cx="52.1" cy="109.3" r=".21"/>
<circle cx="163.7" cy="166.8" r=".21"/>
<circle cx="160.5" cy="108.2" r=".21"/>
<circle cx="186.5" cy="108.2" r=".21"/>
<circle cx="112.8" cy="152.7" r=".21"/>
<circle cx="20.7" cy="76.8" r=".21"/>
<circle cx="95.5" cy="194.9" r=".21"/>
<circle cx="95.5" cy="211.2" r=".21"/>
<circle cx="104.1" cy="105" r=".21"/>
<circle cx="10.9" cy="96.3" r=".21"/>
<circle cx="97.6" cy="67.1" r=".21"/>
</g>
<path d="M108 125.1l.4-.3 .5-.2 .6-.1h4.4v4.3h-4.4a2.14 2.14 0 0 1-2-1.3 2.14 2.14 0 0 1 .5-2.4z" fill="#c8c8aa" stroke="#800000" stroke-width=".17"/>
<path d="M105.2 126.7h2.2M113.9 127.7h2.1M113.9 125.6h2.1" fill="none" stroke="#800000" stroke-width=".17"/>
<g font-size="1.4">
<text x="13" y="69.8">VCC</text>
<text x="9.7" y="87.2">GND</text>
<text x="44.5" y="84.5">R1UP</text>
<text x="56.5" y="86.2">T1(UP)</text>
<text x="61.8" y="84.5">R2UP</text>
<text x="68.3" y="86.7">NOT1(UP):A</text>
<text x="128.9" y="92.7">COMP1(COUNT)</text>
<text x="40.8" y="99.6">C1UP</text>
<text x="49.8" y="102.3">B1(UP)</text>
<text x="62.5" y="104">C2UP</text>
<text x="145" y="103.3">LED COUNT</text>
<text x="149.6" y="107.7">7SEG</text>
<text x="42.3" y="113.7">R3DOWN</text>
<text x="59.6" y="113.7">R4DOWN</text>
<text x="110.5" y="110">COUNT</text>
<text x="127.9" y="110">CONVERTER</text>
<text x="144.1" y="109.5">U11:B</text>
<text x="144.1" y="110.6">U11:C</text>
<text x="144.1" y="111.6">U11:D</text>
<text x="144.1" y="112.7">U11:E</text>
<text x="144.1" y="113.8">U11:F</text>
<text x="54.4" y="115.4">T2(DOWN)</text>
<text x="66.1" y="116">NOT2(DOWN):A</text>
<text x="144.1" y="114.9">U13:B</text>
<text x="144.1" y="116">U13:C</text>
<text x="107.3" y="124.1">U1:A</text>
<text x="39.7" y="128.9">C3DOWN</text>
<text x="46.6" y="130.5">B2(DOWN)</text>
<text x="81.4" y="128.4">TEMP</text>
<text x="60.3" y="133.2">C4DOWN</text>
<text x="97.5" y="135">ADC</text>
<text x="131.1" y="133.9">COMP2(TEMP)</text>
<text x="180" y="133.9">T3(TEMP)</text>
<text x="197.3" y="133.2">R6(TEMP TIMER)</text>
<text x="170.9" y="141.9">C5(TEMP TIMER)</text>
<text x="197.3" y="140.8">R7(TEMP TIMER)</text>
<text x="150.4" y="144.5">LED TEMP</text>
<text x="165.4" y="148.4">C6(TEMP TIMER)</text>
<text x="130" y="153.4">COMP3(TEMP)</text>
<text x="88.9" y="172.2">R11R10R9</text>
<text x="95.4" y="172.2">R8</text>
<text x="97.6" y="172.2">R7</text>
<text x="99.7" y="172.2">R6</text>
<text x="101.9" y="172.2">R5</text>
<text x="104.1" y="172.2">R4</text>
<text x="89.9" y="190.1">B11B10B9 B8 B7 B6 B5 B4</text>
</g>
<g font-size=".9">
<text x="13" y="71">PIN</text>
<text x="9.7" y="88.3">PIN</text>
<text x="44.5" y="85.6">100k</text>
<text x="48.3" y="88.5">4</text>
<text x="50.5" y="89">R</text>
<text x="53" y="86.6" transform="rotate(-90 53 86.6)">8</text>
<text x="55.2" y="89">Q</text>
<text x="57.5" y="88.5">3</text>
<text x="61.8" y="85.6">10k</text>
<text x="66.8" y="88.5">1</text>
<text x="71.6" y="88.5">2</text>
<text x="48.3" y="92.8">5</text>
<text x="50.5" y="93.3">CV</text>
<text x="53.5" y="90.1" transform="rotate(-90 53.5 90.1)">VCC</text>
<text x="54.6" y="91.2">DC</text>
<text x="57.5" y="90.7">7</text>
<text x="68.3" y="91.2">7404</text>
<text x="127" y="93.9">10</text>
<text x="127" y="95">12</text>
<text x="129.6" y="94.4">A0</text>
<text x="129.6" y="95.5">A1</text>
<text x="40.8" y="100.8">10nF</text>
<text x="47.5" y="100.1" transform="rotate(-90 47.5 100.1)">1</text>
<text x="48.3" y="97.2">2</text>
<text x="50.5" y="97.7">TR</text>
<text x="53" y="100.1" transform="rotate(-90 53 100.1)">1</text>
<text x="53.5" y="97.9" transform="rotate(-90 53.5 97.9)">GND</text>
<text x="54.7" y="97.7">TH</text>
<text x="56.5" y="100.5">555</text>
<text x="57.5" y="97.2">6</text>
<text x="127" y="96.1">13</text>
<text x="127" y="97.2">15</text>
<text x="127" y="99.4">11</text>
<text x="127" y="100.4">14</text>
<text x="127.5" y="98.3">9</text>
<text x="127.5" y="101.5">1</text>
<text x="129.6" y="96.6">A2</text>
<text x="129.6" y="97.7">A3</text>
<text x="129.6" y="98.8">B0</text>
<text x="129.6" y="99.9">B1</text>
<text x="129.6" y="100.9">B2</text>
<text x="47.5" y="106.1" transform="rotate(-90 47.5 106.1)">2</text>
<text x="62.5" y="105.2">10nF</text>
<text x="127.5" y="102.6">2</text>
<text x="127.5" y="103.7">3</text>
<text x="127.5" y="104.8">4</text>
<text x="128.9" y="106.9">7485</text>
<text x="129.6" y="102">B3</text>
<text x="129.6" y="103.1">A&lt;B</text>
<text x="129.6" y="104.2">A=B</text>
<text x="129.6" y="105.3">A&gt;B</text>
<text x="134.7" y="103.1">QA&lt;B</text>
<text x="134.7" y="104.2">QA=B</text>
<text x="134.7" y="105.3">QA&gt;B</text>
<text x="138.8" y="102.6">7</text>
<text x="138.8" y="103.7">6</text>
<text x="138.8" y="104.8">5</text>
<text x="145" y="107.2">LED-RED</text>
<text x="108.5" y="111.3">15</text>
<text x="108.5" y="113.5">10</text>
<text x="109" y="112.4">1</text>
<text x="111.2" y="111.8">D0</text>
<text x="111.2" y="112.9">D1</text>
<text x="111.2" y="114">D2</text>
<text x="115.4" y="111.8">Q0</text>
<text x="115.4" y="112.9">Q1</text>
<text x="115.4" y="114">Q2</text>
<text x="118.2" y="111.3">3</text>
<text x="118.2" y="112.4">2</text>
<text x="118.2" y="113.5">6</text>
<text x="126.4" y="111.3">7</text>
<text x="126.4" y="112.4">1</text>
<text x="126.4" y="113.5">2</text>
<text x="128.5" y="111.8">A</text>
<text x="128.5" y="112.9">B</text>
<text x="128.5" y="114">C</text>
<text x="134.7" y="114">QC</text>
<text x="134.8" y="111.8">QA</text>
<text x="134.8" y="112.9">QB</text>
<text x="137.7" y="111.3">13</text>
<text x="137.7" y="112.4">12</text>
<text x="137.7" y="113.5">11</text>
<text x="142.1" y="113.5">13</text>
<text x="142.6" y="111.3">3</text>
<text x="142.6" y="112.4">5</text>
<text x="146.8" y="113.5">CA2</text>
<text x="147.4" y="111.3">D1</text>
<text x="147.4" y="112.4">E1</text>
<text x="147.4" y="111.3">4</text>
<text x="147.4" y="112.4">6</text>
<text x="147.4" y="113.5">12</text>
<text x="149.6" y="110">MODFILE=7SEGCOMK</text>
<text x="42.3" y="114.9">100k</text>
<text x="46.2" y="117.8">4</text>
<text x="48.3" y="118.3">R</text>
<text x="50.8" y="115.8" transform="rotate(-90 50.8 115.8)">8</text>
<text x="51.3" y="119.3" transform="rotate(-90 51.3 119.3)">VCC</text>
<text x="53" y="118.3">Q</text>
<text x="55.3" y="119.9">7</text>
<text x="55.3" y="117.8">3</text>
<text x="59.6" y="114.9">10k</text>
<text x="64.6" y="117.8">1</text>
<text x="69.4" y="117.8">2</text>
<text x="108.5" y="118.9">11</text>
<text x="108.5" y="119.9">14</text>
<text x="109" y="114.5">9</text>
<text x="109" y="116.7">5</text>
<text x="109" y="117.8">4</text>
<text x="111.2" y="115">D3</text>
<text x="111.2" y="117.2">UP</text>
<text x="111.2" y="118.3">DN</text>
<text x="111.2" y="119.4">PL</text>
<text x="114.7" y="117.2">TCU</text>
<text x="114.7" y="118.3">TCD</text>
<text x="115.4" y="115">Q3</text>
<text x="118.2" y="114.5">7</text>
<text x="118.2" y="116.7">12</text>
<text x="118.2" y="117.8">13</text>
<text x="126.4" y="114.5">6</text>
<text x="126.4" y="115.6">4</text>
<text x="126.4" y="116.7">5</text>
<text x="126.4" y="117.8">3</text>
<text x="127.9" y="120">7447</text>
<text x="128.5" y="115">D</text>
<text x="128.5" y="116.1">BI/RBO</text>
<text x="128.5" y="117.2">RBI</text>
<text x="128.5" y="118.3">LT</text>
<text x="134.7" y="118.3">QG</text>
<text x="134.7" y="115">QD</text>
<text x="134.8" y="116.1">QE</text>
<text x="134.9" y="117.2">QF</text>
<text x="137.7" y="114.5">10</text>
<text x="137.7" y="115.6">9</text>
<text x="137.7" y="116.7">15</text>
<text x="137.7" y="117.8">14</text>
<text x="142.1" y="114.5">11</text>
<text x="142.6" y="115.6">9</text>
<text x="142.6" y="116.7">3</text>
<text x="142.6" y="117.8">5</text>
<text x="144.1" y="114">7404</text>
<text x="144.1" y="115.1">7404</text>
<text x="144.1" y="116.2">7404</text>
<text x="144.1" y="117.3">7404</text>
<text x="144.1" y="118.3">7404</text>
<text x="144.1" y="119.4">7404</text>
<text x="146.8" y="117.8">DP1</text>
<text x="147.4" y="114.5">G1</text>
<text x="147.4" y="116.7">C1</text>
<text x="147.4" y="114.5">10</text>
<text x="147.4" y="115.6">8</text>
<text x="147.4" y="116.7">4</text>
<text x="147.4" y="117.8">6</text>
<text x="147.5" y="115.6">F1</text>
<text x="46.2" y="122.1">5</text>
<text x="48.3" y="122.6">CV</text>
<text x="52.4" y="120.4">DC</text>
<text x="66.1" y="120.5">7404</text>
<text x="110.5" y="122.1">74HC193</text>
<text x="111.2" y="120.4">MR</text>
<text x="114.9" y="125.3">2</text>
<text x="144.1" y="120.5">7404</text>
<text x="155.9" y="122.9" transform="rotate(-90 155.9 122.9)">A1</text>
<text x="39.7" y="130.1">10nF</text>
<text x="44.3" y="128.3" transform="rotate(-90 44.3 128.3)">1</text>
<text x="46.2" y="126.4">2</text>
<text x="48.3" y="127">TR</text>
<text x="50.8" y="129.3" transform="rotate(-90 50.8 129.3)">1</text>
<text x="51.3" y="127.2" transform="rotate(-90 51.3 127.2)">GND</text>
<text x="52.5" y="127">TH</text>
<text x="54.4" y="129.7">555</text>
<text x="55.3" y="126.4">6</text>
<text x="78.4" y="128.6">1</text>
<text x="105.8" y="126.4">3</text>
<text x="107.3" y="129.7">7408</text>
<text x="114.9" y="127.5">1</text>
<text x="44.3" y="134.2" transform="rotate(-90 44.3 134.2)">2</text>
<text x="60.3" y="134.4">10nF</text>
<text x="78.3" y="135.6">VOUT</text>
<text x="82.4" y="135.1">2</text>
<text x="95.5" y="137.3">27</text>
<text x="95.5" y="136.2">26</text>
<text x="98.2" y="137.8">IN1</text>
<text x="98.2" y="136.7">IN0</text>
<text x="104.8" y="136.7">CLOCK</text>
<text x="105" y="137.8">START</text>
<text x="109.5" y="137.3">6</text>
<text x="109.5" y="136.2">10</text>
<text x="129.1" y="135.1">10</text>
<text x="129.1" y="136.2">12</text>
<text x="129.1" y="137.3">13</text>
<text x="131.7" y="135.6">A0</text>
<text x="131.7" y="136.7">A1</text>
<text x="131.7" y="137.8">A2</text>
<text x="171.9" y="136.2">4</text>
<text x="174" y="136.7">R</text>
<text x="176.5" y="134.2" transform="rotate(-90 176.5 134.2)">8</text>
<text x="177" y="137.8" transform="rotate(-90 177 137.8)">VCC</text>
<text x="178.8" y="136.7">Q</text>
<text x="181.1" y="136.2">3</text>
<text x="197.3" y="134.4">1k</text>
<text x="79.5" y="139.4">3</text>
<text x="81.4" y="139.4">LM35</text>
<text x="95.5" y="138.3">28</text>
<text x="96" y="139.4">1</text>
<text x="96" y="140.5">2</text>
<text x="96" y="141.6">3</text>
<text x="96" y="142.7">4</text>
<text x="96" y="143.8">5</text>
<text x="98.2" y="140">IN3</text>
<text x="98.2" y="141.1">IN4</text>
<text x="98.2" y="142.1">IN5</text>
<text x="98.2" y="143.2">IN6</text>
<text x="98.2" y="138.9">IN2</text>
<text x="105.5" y="142.1">OUT1</text>
<text x="105.5" y="143.2">OUT2</text>
<text x="106" y="140">EOC</text>
<text x="109.5" y="141.6">21</text>
<text x="109.5" y="139.4">7</text>
<text x="109.5" y="142.7">20</text>
<text x="109.5" y="143.8">19</text>
<text x="129.1" y="138.3">15</text>
<text x="129.1" y="140.5">11</text>
<text x="129.1" y="141.6">14</text>
<text x="129.6" y="139.4">9</text>
<text x="129.6" y="142.7">1</text>
<text x="129.6" y="143.8">2</text>
<text x="131.7" y="138.9">A3</text>
<text x="131.7" y="140">B0</text>
<text x="131.7" y="141.1">B1</text>
<text x="131.7" y="142.1">B2</text>
<text x="131.7" y="143.2">B3</text>
<text x="141" y="143.8">7</text>
<text x="170.9" y="143.1">0.1uF</text>
<text x="171.9" y="140.5">5</text>
<text x="174" y="141.1">CV</text>
<text x="178.1" y="138.9">DC</text>
<text x="181.1" y="138.3">7</text>
<text x="197.3" y="142">100k</text>
<text x="95.5" y="147">24</text>
<text x="95.5" y="146">25</text>
<text x="95.5" y="148.1">23</text>
<text x="95.5" y="149.2">22</text>
<text x="98.2" y="147.5">ADD B</text>
<text x="98.2" y="146.5">ADD A</text>
<text x="98.2" y="148.6">ADD C</text>
<text x="98.2" y="144.3">IN7</text>
<text x="98.2" y="149.7">ALE</text>
<text x="105.5" y="146.5">OUT5</text>
<text x="105.5" y="148.6">OUT7</text>
<text x="105.5" y="147.5">OUT6</text>
<text x="105.5" y="149.7">OUT8</text>
<text x="105.5" y="145.4">OUT4</text>
<text x="105.5" y="144.3">OUT3</text>
<text x="109.5" y="146">8</text>
<text x="109.5" y="148.1">14</text>
<text x="109.5" y="147">15</text>
<text x="109.5" y="149.2">17</text>
<text x="109.5" y="144.9">18</text>
<text x="129.6" y="144.9">3</text>
<text x="129.6" y="146">4</text>
<text x="131.1" y="148.1">7485</text>
<text x="131.7" y="144.3">A&lt;B</text>
<text x="131.7" y="145.4">A=B</text>
<text x="131.7" y="146.5">A&gt;B</text>
<text x="136.9" y="144.3">QA&lt;B</text>
<text x="136.9" y="145.4">QA=B</text>
<text x="136.9" y="146.5">QA&gt;B</text>
<text x="141" y="144.9">6</text>
<text x="141" y="146">5</text>
<text x="150.4" y="148.3">LED-RED</text>
<text x="165.4" y="149.6">0.1uF</text>
<text x="171.9" y="144.9">2</text>
<text x="174" y="145.4">TR</text>
<text x="176.5" y="147.8" transform="rotate(-90 176.5 147.8)">1</text>
<text x="177" y="145.6" transform="rotate(-90 177 145.6)">GND</text>
<text x="178.3" y="145.4">TH</text>
<text x="180" y="148.1">555</text>
<text x="181.1" y="144.9">6</text>
<text x="95.5" y="151.4">12</text>
<text x="95.5" y="152.4">16</text>
<text x="97.5" y="154.6">ADC0808</text>
<text x="98.2" y="151.9">VREF(+)</text>
<text x="98.2" y="153">VREF(-)</text>
<text x="106.6" y="153">OE</text>
<text x="109.5" y="152.4">9</text>
<text x="128" y="154.6">10</text>
<text x="128" y="155.7">12</text>
<text x="130.7" y="155.1">A0</text>
<text x="128" y="156.8">13</text>
<text x="128" y="157.9">15</text>
<text x="128" y="160">11</text>
<text x="128" y="161.1">14</text>
<text x="128.5" y="159">9</text>
<text x="130.7" y="156.2">A1</text>
<text x="130.7" y="157.3">A2</text>
<text x="130.7" y="158.4">A3</text>
<text x="130.7" y="159.5">B0</text>
<text x="130.7" y="160.5">B1</text>
<text x="130.7" y="161.6">B2</text>
<text x="128.5" y="162.2">1</text>
<text x="128.5" y="163.3">2</text>
<text x="128.5" y="164.4">3</text>
<text x="128.5" y="165.4">4</text>
<text x="130" y="167.6">7485</text>
<text x="130.7" y="162.7">B3</text>
<text x="130.7" y="163.8">A&lt;B</text>
<text x="130.7" y="164.9">A=B</text>
<text x="130.7" y="165.9">A&gt;B</text>
<text x="135.8" y="163.8">QA&lt;B</text>
<text x="135.8" y="164.9">QA=B</text>
<text x="135.8" y="165.9">QA&gt;B</text>
<text x="139.9" y="163.3">7</text>
<text x="139.9" y="164.4">6</text>
<text x="139.9" y="165.4">5</text>
<text x="88.9" y="173.4">220</text>
<text x="91.1" y="173.4">220</text>
<text x="93.3" y="173.4">220</text>
<text x="95.4" y="173.4">220</text>
<text x="97.6" y="173.4">220</text>
<text x="99.7" y="173.4">220</text>
<text x="101.9" y="173.4">220</text>
<text x="104.1" y="173.4">220</text>
<text x="87.6" y="187.9" transform="rotate(-90 87.6 187.9)">1</text>
<text x="89.8" y="187.9" transform="rotate(-90 89.8 187.9)">1</text>
<text x="92" y="187.9" transform="rotate(-90 92 187.9)">1</text>
<text x="94.2" y="187.9" transform="rotate(-90 94.2 187.9)">1</text>
<text x="96.3" y="187.9" transform="rotate(-90 96.3 187.9)">1</text>
<text x="98.5" y="187.9" transform="rotate(-90 98.5 187.9)">1</text>
<text x="100.7" y="187.9" transform="rotate(-90 100.7 187.9)">1</text>
<text x="102.8" y="187.9" transform="rotate(-90 102.8 187.9)">1</text>
<text x="87.6" y="193.8" transform="rotate(-90 87.6 193.8)">2</text>
<text x="89.8" y="193.8" transform="rotate(-90 89.8 193.8)">2</text>
<text x="92" y="193.8" transform="rotate(-90 92 193.8)">2</text>
<text x="94.2" y="193.8" transform="rotate(-90 94.2 193.8)">2</text>
<text x="96.3" y="193.8" transform="rotate(-90 96.3 193.8)">2</text>
<text x="98.5" y="193.8" transform="rotate(-90 98.5 193.8)">2</text>
<text x="100.7" y="193.8" transform="rotate(-90 100.7 193.8)">2</text>
<text x="102.8" y="193.8" transform="rotate(-90 102.8 193.8)">2</text>
</g>
<text font-size=".9" fill="#0f0" x="78.3" y="132.4">21.0</text>
<text font-size=".9" fill="#0000c0" x="86.8" y="134">TEMP(VOUT)</text>
</svg>
